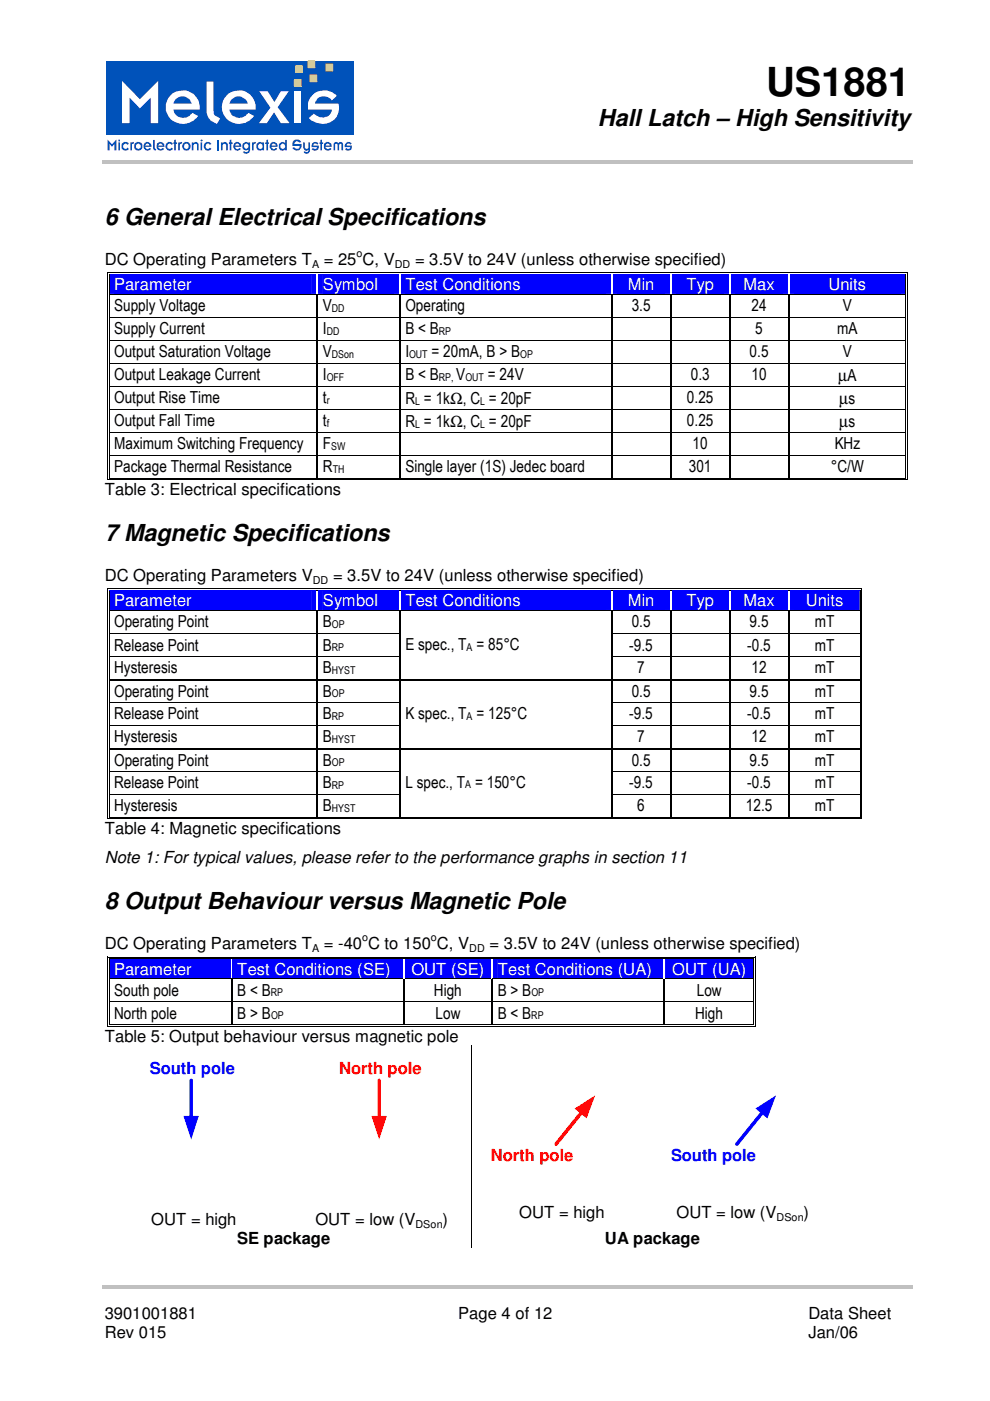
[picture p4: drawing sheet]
<svg xmlns="http://www.w3.org/2000/svg" width="210mm" height="297mm" viewBox="0 0 210 297" stroke-linecap="round" stroke-linejoin="round" font-family="sans-serif">
<g fill="#c0c0c0">
<path d="M21.7 34h171.8v.8h-171.8z"/>
<path d="M21.7 272.4h171.8v.8h-171.8z"/>
</g>
<g fill="#fff">
<path d="M26.4 17.3l3.8 3.9 3.8-3.9v8.7h-1.6v-5.2l-2.2 2.3-2.2-2.3v5.2h-1.6z" fill-rule="evenodd"/>
<path d="M36.4 20.4a3.6 3.6 0 0 1 4.1-.8 3.6 3.6 0 0 1 2 3.6h-5.5a2.17 2.17 0 0 0 1.8 1.8 2.17 2.17 0 0 0 2.2-1l1.2 .7a3.8 3.8 0 0 1-3.7 1.5 3.8 3.8 0 0 1-3-2.8 3.9 3.9 0 0 1 .9-3zM37.7 21l-.7 1.1h3.9a2.03 2.03 0 0 0-3.2-1.1z" fill-rule="evenodd"/>
<path d="M44 17.5h1.4v6.2l.3 .7 1.1 .7-.6 1.2a3 3 0 0 1-2.2-2.6z" fill-rule="evenodd"/>
<path d="M48.1 20.4a3.6 3.6 0 0 1 4.1-.8 3.6 3.6 0 0 1 2 3.6h-5.5a2.11 2.11 0 0 0 1.6 1.7 2.11 2.11 0 0 0 2.2-.7l.2-.2 1.2 .7a3.8 3.8 0 0 1-3.8 1.5 3.8 3.8 0 0 1-2.9-2.8 3.4 3.4 0 0 1 .9-3zM49.4 21l-.7 1.1h3.8a1.94 1.94 0 0 0-3.1-1.1z" fill-rule="evenodd"/>
<path d="M54.9 19.4h1.8l1.4 2.3 1.4-2.3h1.6l-2.3 3.3 2.4 3.3h-1.8l-1.4-2.2-1.5 2.2h-1.6l2.4-3.2z" fill-rule="evenodd"/>
<path d="M62.3 19.4h1.4v6.6h-1.4z" fill-rule="evenodd"/>
<path d="M65.9 20.3a3.7 3.7 0 0 1 5.2 .1l-1 1a1.99 1.99 0 0 0-3.5 .3l-.1 .4h4.9a3.3 3.3 0 0 1-1 3.4 3.3 3.3 0 0 1-3.6 .5l-1.1-.5-.5-.4 1.1-1a2.12 2.12 0 0 0 3.7-.4v-.4h-4.8a3.1 3.1 0 0 1 .7-3z" fill-rule="evenodd"/>
</g>
<path d="M22.6 12.9h52.4v15.7h-52.4z" fill-rule="evenodd" fill="#0052ba"/>
<g fill="#fff">
<path d="M25.9 17.1l3.8 3.9 3.9-3.9v9h-1.6v-5.4l-2.3 2.3-2.2-2.3v5.4h-1.6z" fill-rule="evenodd"/>
<path d="M36.6 19.8a3.7 3.7 0 0 1 4-.1 3.7 3.7 0 0 1 1.8 3.5h-5.6a2.14 2.14 0 0 0 1.7 1.8 2.14 2.14 0 0 0 2.3-1.1l1.2 .7a3.8 3.8 0 0 1-4.4 1.5 3.8 3.8 0 0 1-2.4-4 3.8 3.8 0 0 1 1.4-2.3zM37.2 21l-.4 1h3.9a2.07 2.07 0 0 0-3.5-1z" fill-rule="evenodd"/>
<path d="M43.8 17.3h1.5v6.8l.3 .4 1.1 .6-.7 1.2a3 3 0 0 1-2.2-2.6z" fill-rule="evenodd"/>
<path d="M48.6 19.8a3.6 3.6 0 0 1 3.9-.1 3.6 3.6 0 0 1 1.7 3.5h-5.6a2.2 2.2 0 0 0 1.8 1.8 2.2 2.2 0 0 0 2.3-1.1l1.2 .7a3.7 3.7 0 0 1-4.4 1.5 3.7 3.7 0 0 1-2.4-4 3.8 3.8 0 0 1 1.5-2.3zM49.1 21l-.5 1h3.9a1.99 1.99 0 0 0-3.4-1z" fill-rule="evenodd"/>
<path d="M55 19.3h1.8l1.4 2.3 1.4-2.3h1.7l-2.4 3.4 2.5 3.4h-1.8l-1.5-2.3-1.5 2.3h-1.7l2.5-3.3z" fill-rule="evenodd"/>
<path d="M62.4 19.3h1.5v6.8h-1.5z" fill-rule="evenodd"/>
<path d="M66.3 20.2a3.5 3.5 0 0 1 5.1 .2l-1 .9-.2-.2a1.91 1.91 0 0 0-1.9-.6 1.91 1.91 0 0 0-1.5 1.5h5a3.5 3.5 0 0 1-1.2 3.6 3.5 3.5 0 0 1-3.8 .3l-.8-.4-.5-.5 1.1-.9a2.36 2.36 0 0 0 3.5-.1l.3-.8h-5a2.95 2.95 0 0 1 .9-3z" fill-rule="evenodd"/>
</g>
<path d="M62.4 16.9h1.5v1.4h-1.5z" fill-rule="evenodd" fill="#fad716"/>
<path d="M62.4 16.9h1.5v1.4h-1.5z" fill="none" stroke="#fad716" stroke-width=".21"/>
<path d="M62.7 13.9h1.4v1.5h-1.4z" fill-rule="evenodd" fill="#fad716"/>
<path d="M62.7 13.9h1.4v1.5h-1.4z" fill="none" stroke="#fad716" stroke-width=".21"/>
<path d="M65.7 15.9h1.5v1.4h-1.5z" fill-rule="evenodd" fill="#fad716"/>
<path d="M65.7 15.9h1.5v1.4h-1.5z" fill="none" stroke="#fad716" stroke-width=".21"/>
<path d="M69.1 13.6h1.5v1.4h-1.5z" fill-rule="evenodd" fill="#fad716"/>
<path d="M69.1 13.6h1.5v1.4h-1.5z" fill="none" stroke="#fad716" stroke-width=".21"/>
<path d="M65.3 12.9h1.5v1.5h-1.5z" fill-rule="evenodd" fill="#fad716"/>
<path d="M65.3 12.9h1.5v1.5h-1.5z" fill="none" stroke="#fad716" stroke-width=".21"/>
<g fill="#0052ba">
<path d="M22.8 29.6l.9 1 1-1v2.3h-.4v-1.4l-.6 .6-.5-.6v1.4h-.4z" fill-rule="evenodd"/>
<path d="M25.1 30.2h.3v1.7h-.3zM25.1 29.7l.3-.1v.3l-.2 .1z" fill-rule="evenodd"/>
<path d="M26 30.4a.84 .84 0 0 1 1.3 0l-.2 .3-.3-.3-.5 .2-.2 .2 .2 .7a.42 .42 0 0 0 .7 0l.1-.2 .2 .2-.2 .3a.88 .88 0 0 1-1.3-.4v-.7z" fill-rule="evenodd"/>
<path d="M27.6 30.2h.4v.2a.24 .24 0 0 1 .1-.3 .24 .24 0 0 1 .3 .1l-.1 .3-.3 .1v1.3h-.4z" fill-rule="evenodd"/>
<path d="M28.4 31a.95 .95 0 0 1 1.9 0 .95 .95 0 0 1-1.9 0zM28.8 31.1a.56 .56 0 0 0 1.1 0 .56 .56 0 0 0-1.1 0z" fill-rule="evenodd"/>
<path d="M30.7 30.4a.87 .87 0 0 1 1-.2 .87 .87 0 0 1 .4 .9h-1.3a.52 .52 0 0 0 .4 .5 .52 .52 0 0 0 .5-.2l.3 .1a.9 .9 0 0 1-1.3 .2 .9 .9 0 0 1 0-1.3zM30.9 30.5l-.1 .4h.9a.47 .47 0 0 0-.3-.4 .47 .47 0 0 0-.5 0z" fill-rule="evenodd"/>
<path d="M32.5 29.7h.3v1.8l.3 .1-.1 .4-.5-.5z" fill-rule="evenodd"/>
<path d="M33.4 30.4a.92 .92 0 0 1 1-.2 .92 .92 0 0 1 .5 .9h-1.3a.5 .5 0 0 0 .3 .5 .5 .5 0 0 0 .6-.2l.3 .1-.2 .3a.88 .88 0 0 1-1.4-.4v-.7zM33.7 30.6l-.1 .3h.9a.5 .5 0 0 0-.8-.3z" fill-rule="evenodd"/>
<path d="M35.3 30.4l.1-.1a.88 .88 0 0 1 1.2 .1l.1 .1-.3 .2a.53 .53 0 0 0-.8-.1 .53 .53 0 0 0 0 .8 .53 .53 0 0 0 .8 0l.3 .1a.9 .9 0 0 1-1.3 .2 .9 .9 0 0 1-.1-1.3z" fill-rule="evenodd"/>
<path d="M37 29.7l.3-.1v.6h.2v.3h-.2v1.4h-.3v-1.4h-.2z" fill-rule="evenodd"/>
<path d="M37.8 30.2h.3v.2l.2-.3 .4 .1-.2 .3-.4 .1v1.3h-.3z" fill-rule="evenodd"/>
<path d="M38.6 31a.9 .9 0 0 1 1.8 0 .9 .9 0 0 1-1.8 0zM39.2 30.6a.54 .54 0 0 0-.1 .8 .54 .54 0 0 0 .8 0l.1-.6a.54 .54 0 0 0-.8-.2z" fill-rule="evenodd"/>
<path d="M40.7 30.2h.3v.2l.2-.2a.7 .7 0 0 1 .9 .3v1.4h-.3v-1.3a.43 .43 0 0 0-.5-.2 .43 .43 0 0 0-.3 .4v1.1h-.3z" fill-rule="evenodd"/>
<path d="M42.5 30.2h.4v1.7h-.4zM42.6 29.8a.21 .21 0 0 1 .4 0 .21 .21 0 0 1-.4 0z" fill-rule="evenodd"/>
<path d="M43.5 30.4l.1-.1a.88 .88 0 0 1 1.1 .1l.1 .1-.3 .2a.48 .48 0 0 0-.6-.2 .48 .48 0 0 0-.3 .6 .44 .44 0 0 0 .4 .4 .44 .44 0 0 0 .5-.2l.3 .2a.9 .9 0 0 1-1.3 .2 .9 .9 0 0 1 0-1.3z" fill-rule="evenodd"/>
</g>
<path d="M46.2 29.7v2.2" fill="none" stroke="#0052ba" stroke-width=".42"/>
<g fill="#0052ba">
<path d="M46.9 30.2h.3l.1 .2a.56 .56 0 0 1 .5-.3 .56 .56 0 0 1 .5 .4v1.4h-.3v-1.2a.4 .4 0 0 0-.5-.3 .4 .4 0 0 0-.3 .4v1.1h-.3z" fill-rule="evenodd"/>
<path d="M48.7 29.7l.4-.1v.6h.2v.3h-.2v1.4h-.4v-1.4h-.1z" fill-rule="evenodd"/>
<path d="M49.7 30.4a.86 .86 0 0 1 1-.2 .86 .86 0 0 1 .5 .9h-1.3a.49 .49 0 0 0 .4 .5 .49 .49 0 0 0 .5-.2l.3 .1a.9 .9 0 0 1-1.3 .2 .9 .9 0 0 1-.1-1.3zM50 30.6l-.1 .3h.9l-.3-.5h-.3z" fill-rule="evenodd"/>
<path d="M51.5 30.4a.73 .73 0 0 1 1.2 0v-.2h.3v1.5a.84 .84 0 0 1-.5 .8 .84 .84 0 0 1-1-.3l.3-.2 .1 .2h.6l.2-.2v-.4a.74 .74 0 0 1-1.3-.2zM51.9 30.6v.7a.45 .45 0 0 0 .4 .2 .45 .45 0 0 0 .4-.3v-.4a.54 .54 0 0 0-.8-.2z" fill-rule="evenodd"/>
<path d="M53.5 30.2h.3v.2a.28 .28 0 0 1 .2-.3 .28 .28 0 0 1 .3 .1l-.2 .3-.3 .1v1.3h-.3z" fill-rule="evenodd"/>
<path d="M54.5 30.5a.67 .67 0 0 1 .5-.4 .67 .67 0 0 1 .7 .3v-.2h.3v1.7l-.4-.1a.73 .73 0 0 1-1.2-.4zM54.9 30.5l-.2 .7a.48 .48 0 0 0 .6 .3 .48 .48 0 0 0 .4-.6 .51 .51 0 0 0-.8-.4z" fill-rule="evenodd"/>
<path d="M56.5 29.7l.4-.1v.6h.1v.3h-.1v1.4h-.4v-1.4h-.2v-.3h.2z" fill-rule="evenodd"/>
<path d="M57.4 30.4a.86 .86 0 0 1 1-.2 .86 .86 0 0 1 .5 .9h-1.3a.49 .49 0 0 0 .4 .5 .49 .49 0 0 0 .5-.2l.3 .1a.9 .9 0 0 1-1.3 .2 .9 .9 0 0 1-.1-1.3zM57.7 30.6l-.1 .3h.9l-.3-.5h-.3z" fill-rule="evenodd"/>
<path d="M59.5 30.3l.7-.2 .3 .3v-.7h.3v2.2h-.3l-.1-.2a.73 .73 0 0 1-.7 .2 .73 .73 0 0 1-.6-.5v-.7zM59.7 30.5l-.2 .3v.4a.55 .55 0 0 0 .7 .3 .55 .55 0 0 0 .3-.7 .55 .55 0 0 0-.8-.3z" fill-rule="evenodd"/>
<path d="M62.3 29.8l.5-.2h.5l.6 .5-.4 .2a.58 .58 0 0 0-.6-.4 .58 .58 0 0 0-.5 .6h1.6a1.22 1.22 0 0 1-1.1 1.5l-.3-.1-.6-.5 .4-.2 .4 .3h.5l.3-.6h-1.6v-.5z" fill-rule="evenodd"/>
<path d="M64.3 30.2h.3v1.1a.45 .45 0 0 0 .8 .1v-1.2h.3v1.8a.71 .71 0 0 1-.6 .6 .71 .71 0 0 1-.7-.4l.2-.2a.48 .48 0 0 0 .8 0v-.3l-.1 .2a.74 .74 0 0 1-1-.5z" fill-rule="evenodd"/>
<path d="M66.3 30.4l.4-.3h.4l.4 .3-.2 .3-.2-.3h-.4l-.3 .5h1.2a.89 .89 0 0 1-.9 1.1l-.6-.4 .3-.1a.54 .54 0 0 0 .9-.3h-1.2z" fill-rule="evenodd"/>
<path d="M67.9 29.7l.4-.1v.6h.2v.3h-.2v1.4h-.4v-1.4h-.1z" fill-rule="evenodd"/>
<path d="M68.9 30.4a.92 .92 0 0 1 1-.2 .92 .92 0 0 1 .5 .9h-1.4a.52 .52 0 0 0 .4 .5 .52 .52 0 0 0 .6-.2l.3 .1-.2 .3a.88 .88 0 0 1-1.4-.4v-.7zM69.2 30.5l-.2 .4h1a.52 .52 0 0 0-.8-.4z" fill-rule="evenodd"/>
<path d="M70.8 30.4a.5 .5 0 0 1 .5-.3 .5 .5 0 0 1 .5 .3 .52 .52 0 0 1 .5-.3 .52 .52 0 0 1 .5 .4v1.4h-.4v-1.4l-.2-.1-.3 .3v1.2h-.3v-1.3l-.3-.2-.2 .2v1.3h-.4z" fill-rule="evenodd"/>
<path d="M73.4 30.4a.8 .8 0 0 1 1.1 0l-.2 .2a.46 .46 0 0 0-.5-.2 .46 .46 0 0 0-.4 .5h1.2v.5a.81 .81 0 0 1-.6 .5 .81 .81 0 0 1-.8-.3l.2-.2 .1 .1a.42 .42 0 0 0 .5 .1 .42 .42 0 0 0 .3-.4h-1.2v-.4z" fill-rule="evenodd"/>
</g>
<g fill="#00f">
<path d="M23.2 58.3h43.9v4h-43.9z"/>
<path d="M24.2 58.3h41.8v4h-41.8z"/>
<path d="M67.4 58.3h17.2v4h-17.2z"/>
<path d="M68.5 58.3h15v4h-15z"/>
<path d="M84.9 58.3h44.7v4h-44.7z"/>
<path d="M86 58.3h42.5v4h-42.5z"/>
<path d="M129.9 58.3h12.2v4h-12.2z"/>
<path d="M131 58.3h10v4h-10z"/>
<path d="M142.4 58.3h12.2v4h-12.2z"/>
<path d="M143.5 58.3h10v4h-10z"/>
<path d="M154.9 58.3h12.2v4h-12.2z"/>
<path d="M156 58.3h10v4h-10z"/>
<path d="M167.4 58.3h24.6v4h-24.6z"/>
<path d="M168.5 58.3h22.5v4h-22.5z"/>
</g>
<path d="M22.7 57.7h.2v.6h-.2zM22.7 57.7h.5v.2h-.5zM23.1 58h.1v.3h-.1zM23.1 58h.1v.2h-.1z" fill="#000"/>
<path d="M23.2 57.8h43.9M23.2 58.1h43.9" fill="none" stroke="#000" stroke-width=".21"/>
<path d="M23.2 58.2h43.9" fill="none" stroke="#00f" stroke-width=".21"/>
<path d="M67.4 58.2l.2 .1z" fill="#00f"/>
<path d="M67.1 58.2l.3 .1z" fill="#fff"/>
<path d="M67.1 57.7h.5v.2h-.5zM67.1 58h.5v.2h-.5z" fill="#000"/>
<path d="M67.6 57.8h17M67.6 58.1h17" fill="none" stroke="#000" stroke-width=".21"/>
<path d="M67.6 58.2h17" fill="none" stroke="#00f" stroke-width=".21"/>
<path d="M84.9 58.2l.2 .1z" fill="#00f"/>
<path d="M84.6 58.2l.3 .1z" fill="#fff"/>
<path d="M84.6 57.7h.5v.2h-.5zM84.6 58h.5v.2h-.5z" fill="#000"/>
<path d="M85.1 57.8h44.5M85.1 58.1h44.5" fill="none" stroke="#000" stroke-width=".21"/>
<path d="M85.1 58.2h44.5" fill="none" stroke="#00f" stroke-width=".21"/>
<path d="M129.9 58.2l.2 .1z" fill="#00f"/>
<path d="M129.6 58.2l.3 .1z" fill="#fff"/>
<path d="M129.6 57.7h.5v.2h-.5zM129.6 58h.5v.2h-.5z" fill="#000"/>
<path d="M130.1 57.8h12M130.1 58.1h12" fill="none" stroke="#000" stroke-width=".21"/>
<path d="M130.1 58.2h12" fill="none" stroke="#00f" stroke-width=".21"/>
<path d="M142.4 58.2l.2 .1z" fill="#00f"/>
<path d="M142.1 58.2l.3 .1z" fill="#fff"/>
<path d="M142.1 57.7h.5v.2h-.5zM142.1 58h.5v.2h-.5z" fill="#000"/>
<path d="M142.6 57.8h12M142.6 58.1h12" fill="none" stroke="#000" stroke-width=".21"/>
<path d="M142.6 58.2h12" fill="none" stroke="#00f" stroke-width=".21"/>
<path d="M154.9 58.2l.3 .1z" fill="#00f"/>
<path d="M154.6 58.2l.3 .1z" fill="#fff"/>
<path d="M154.6 57.7h.6v.2h-.6zM154.6 58h.6v.2h-.6z" fill="#000"/>
<path d="M155.2 57.8h11.9M155.2 58.1h11.9" fill="none" stroke="#000" stroke-width=".21"/>
<path d="M155.2 58.2h11.9" fill="none" stroke="#00f" stroke-width=".21"/>
<path d="M167.4 58.2l.2 .1z" fill="#00f"/>
<path d="M167.1 58.2l.3 .1z" fill="#fff"/>
<path d="M167.1 57.7h.5v.2h-.5zM167.1 58h.5v.2h-.5zM192 57.7h.5v.2h-.5zM192 58h.2v.3h-.2zM192 58h.2v.2h-.2zM192.4 57.7h.1v.6h-.1z" fill="#000"/>
<path d="M22.8 58.3v4M23.2 58.3v4M167.6 57.8h24.4M167.6 58.1h24.4" fill="none" stroke="#000" stroke-width=".21"/>
<path d="M167.6 58.2h24.4" fill="none" stroke="#00f" stroke-width=".21"/>
<g fill="#fff">
<path d="M67.1 58.3h.3v4h-.3z"/>
<path d="M84.6 58.3h.3v4h-.3z"/>
<path d="M129.6 58.3h.3v4h-.3z"/>
<path d="M142.1 58.3h.3v4h-.3z"/>
<path d="M154.6 58.3h.3v4h-.3z"/>
<path d="M167.1 58.3h.3v4h-.3z"/>
</g>
<path d="M192.1 58.3v4M192.4 58.3v4M23.2 62.4h43.9" fill="none" stroke="#000" stroke-width=".21"/>
<path d="M22.7 62.3h.2v.2h-.2zM23.1 62.3h.1v.2h-.1z" fill="#000"/>
<path d="M67.1 62.3h.3v.2h-.3z" fill="#fff"/>
<path d="M67.4 62.4h17.2" fill="none" stroke="#000" stroke-width=".21"/>
<path d="M84.6 62.3h.3v.2h-.3z" fill="#fff"/>
<path d="M84.9 62.4h44.7" fill="none" stroke="#000" stroke-width=".21"/>
<path d="M129.6 62.3h.3v.2h-.3z" fill="#fff"/>
<path d="M129.9 62.4h12.2" fill="none" stroke="#000" stroke-width=".21"/>
<path d="M142.1 62.3h.3v.2h-.3z" fill="#fff"/>
<path d="M142.4 62.4h12.2" fill="none" stroke="#000" stroke-width=".21"/>
<path d="M154.6 62.3h.3v.2h-.3z" fill="#fff"/>
<path d="M154.9 62.4h12.2" fill="none" stroke="#000" stroke-width=".21"/>
<path d="M167.1 62.3h.3v.2h-.3z" fill="#fff"/>
<g fill="none" stroke="#000" stroke-width=".21">
<path d="M22.8 62.5v4.7M22.8 67.4v4.7M22.8 72.2v4.7M22.8 77.1v4.7M23.2 62.5v4.7M23.2 67.4v4.7M23.2 72.2v4.7M23.2 77.1v4.7M23.2 67.3h43.9M23.2 72.1h43.9M23.2 77h43.9M67.4 67.3h17.2"/>
<path d="M67.4 72.1h17.2M67.4 77h17.2M84.9 67.3h44.7M84.9 72.1h44.7M84.9 77h44.7M129.9 67.3h12.2M129.9 72.1h12.2M129.9 77h12.2M142.4 67.3h12.2M142.4 72.1h12.2M142.4 77h12.2M154.9 67.3h12.2"/>
<path d="M154.9 72.1h12.2M154.9 77h12.2M167.4 62.4h24.6M167.4 67.3h24.6M167.4 72.1h24.6M167.4 77h24.6M192.1 62.5v4.7M192.1 67.4v4.7M192.1 72.2v4.7M192.1 77.1v4.7M192.4 62.5v4.7M192.4 67.4v4.7"/>
<path d="M192.4 72.2v4.7M192.4 77.1v4.7M22.8 82v4.7M22.8 86.8v4.7M22.8 91.7v4.7M22.8 96.6v4.7M23.2 82v4.7M23.2 86.8v4.7M23.2 91.7v4.7M23.2 96.6v4.7M23.2 81.9h43.9M23.2 86.7h43.9"/>
<path d="M23.2 91.6h43.9M23.2 96.5h43.9M67.4 81.9h17.2M67.4 86.7h17.2M67.4 91.6h17.2M67.4 96.5h17.2M84.9 81.9h44.7M84.9 86.7h44.7M84.9 91.6h44.7M84.9 96.5h44.7M129.9 81.9h12.2M129.9 86.7h12.2"/>
<path d="M129.9 91.6h12.2M129.9 96.5h12.2M142.4 81.9h12.2M142.4 86.7h12.2M142.4 91.6h12.2M142.4 96.5h12.2M154.9 81.9h12.2M154.9 86.7h12.2M154.9 91.6h12.2M154.9 96.5h12.2M167.4 81.9h24.6M167.4 86.7h24.6"/>
<path d="M167.4 91.6h24.6M167.4 96.5h24.6M192.1 82v4.7M192.1 86.8v4.7M192.1 91.7v4.7M192.1 96.6v4.7M192.4 82v4.7M192.4 86.8v4.7M192.4 91.7v4.7M192.4 96.6v4.7M23.2 101.7h43.9M23.2 101.3h43.9"/>
<path d="M67.6 101.7h17M67.6 101.3h17M85.1 101.7h44.5M85.1 101.3h44.5M130.1 101.7h12M130.1 101.3h12M142.6 101.7h12M142.6 101.3h12M155.2 101.7h11.9M155.2 101.3h11.9M167.6 101.7h24.4M167.6 101.3h24.4"/>
</g>
<g fill="#000">
<path d="M22.7 67.2h.2v.2h-.2zM22.7 72.1h.2v.1h-.2zM22.7 76.9h.2v.2h-.2zM23.1 67.2h.1v.2h-.1zM23.1 72.1h.1v.1h-.1zM23.1 76.9h.1v.2h-.1zM67.1 67.2h.3v.2h-.3zM67.1 72.1h.3v.1h-.3zM67.1 76.9h.3v.2h-.3zM84.6 67.2h.3v.2h-.3zM84.6 72.1h.3v.1h-.3zM84.6 76.9h.3v.2h-.3z"/>
<path d="M129.6 67.2h.3v.2h-.3zM129.6 72.1h.3v.1h-.3zM129.6 76.9h.3v.2h-.3zM142.1 67.2h.3v.2h-.3zM142.1 72.1h.3v.1h-.3zM142.1 76.9h.3v.2h-.3zM154.6 67.2h.3v.2h-.3zM154.6 72.1h.3v.1h-.3zM154.6 76.9h.3v.2h-.3zM167.1 67.2h.3v.2h-.3zM167.1 72.1h.3v.1h-.3zM167.1 76.9h.3v.2h-.3z"/>
<path d="M192 62.3h.2v.2h-.2zM192 67.2h.2v.2h-.2zM192 72.1h.2v.1h-.2zM192 76.9h.2v.2h-.2zM192.4 62.3h.1v.2h-.1zM192.4 67.2h.1v.2h-.1zM192.4 72.1h.1v.1h-.1zM192.4 76.9h.1v.2h-.1zM22.7 81.8h.2v.2h-.2zM22.7 86.7h.2v.1h-.2zM22.7 91.5h.2v.2h-.2zM22.7 96.4h.2v.2h-.2z"/>
<path d="M23.1 81.8h.1v.2h-.1zM23.1 86.7h.1v.1h-.1zM23.1 91.5h.1v.2h-.1zM23.1 96.4h.1v.2h-.1zM67.1 81.8h.3v.2h-.3zM67.1 86.7h.3v.1h-.3zM67.1 91.5h.3v.2h-.3zM67.1 96.4h.3v.2h-.3zM84.6 81.8h.3v.2h-.3zM84.6 86.7h.3v.1h-.3zM84.6 91.5h.3v.2h-.3zM84.6 96.4h.3v.2h-.3z"/>
<path d="M129.6 81.8h.3v.2h-.3zM129.6 86.7h.3v.1h-.3zM129.6 91.5h.3v.2h-.3zM129.6 96.4h.3v.2h-.3zM142.1 81.8h.3v.2h-.3zM142.1 86.7h.3v.1h-.3zM142.1 91.5h.3v.2h-.3zM142.1 96.4h.3v.2h-.3zM154.6 81.8h.3v.2h-.3zM154.6 86.7h.3v.1h-.3zM154.6 91.5h.3v.2h-.3zM154.6 96.4h.3v.2h-.3z"/>
<path d="M167.1 81.8h.3v.2h-.3zM167.1 86.7h.3v.1h-.3zM167.1 91.5h.3v.2h-.3zM167.1 96.4h.3v.2h-.3zM192 81.8h.2v.2h-.2zM192 86.7h.2v.1h-.2zM192 91.5h.2v.2h-.2zM192 96.4h.2v.2h-.2zM192.4 81.8h.1v.2h-.1zM192.4 86.7h.1v.1h-.1zM192.4 91.5h.1v.2h-.1zM192.4 96.4h.1v.2h-.1z"/>
<path d="M22.7 101.3h.2v.5h-.2zM22.7 101.6h.5v.2h-.5zM23.1 101.3h.1v.1h-.1zM67.1 101.3h.5v.1h-.5zM67.1 101.6h.5v.2h-.5zM84.6 101.3h.5v.1h-.5zM84.6 101.6h.5v.2h-.5zM129.6 101.3h.5v.1h-.5zM129.6 101.6h.5v.2h-.5zM142.1 101.3h.5v.1h-.5zM142.1 101.6h.5v.2h-.5zM154.6 101.3h.6v.1h-.6z"/>
<path d="M154.6 101.6h.6v.2h-.6zM167.1 101.3h.5v.1h-.5zM167.1 101.6h.5v.2h-.5zM192 101.6h.5v.2h-.5zM192 101.3h.2v.1h-.2zM192.4 101.3h.1v.5h-.1z"/>
</g>
<g fill="none" stroke="#000" stroke-width=".25">
<path d="M67.2 62.5v4.7M67.2 67.4v4.7M67.2 72.2v4.7M67.2 77.1v4.7M84.8 62.5v4.7M84.8 67.4v4.7M84.8 72.2v4.7M84.8 77.1v4.7M129.8 62.5v4.7M129.8 67.4v4.7M129.8 72.2v4.7M129.8 77.1v4.7"/>
<path d="M142.2 62.5v4.7M142.2 67.4v4.7M142.2 72.2v4.7M142.2 77.1v4.7M154.8 62.5v4.7M154.8 67.4v4.7M154.8 72.2v4.7M154.8 77.1v4.7M167.3 62.5v4.7M167.3 67.4v4.7M167.3 72.2v4.7M167.3 77.1v4.7"/>
<path d="M67.2 82v4.7M67.2 86.8v4.7M67.2 91.7v4.7M67.2 96.6v4.7M84.8 82v4.7M84.8 86.8v4.7M84.8 91.7v4.7M84.8 96.6v4.7M129.8 82v4.7M129.8 86.8v4.7M129.8 91.7v4.7M129.8 96.6v4.7"/>
<path d="M142.2 82v4.7M142.2 86.8v4.7M142.2 91.7v4.7M142.2 96.6v4.7M154.8 82v4.7M154.8 86.8v4.7M154.8 91.7v4.7M154.8 96.6v4.7M167.3 82v4.7M167.3 86.8v4.7M167.3 91.7v4.7M167.3 96.6v4.7"/>
</g>
<g fill="#00f">
<path d="M23.2 125.3h43.9v4h-43.9z"/>
<path d="M24.2 125.3h41.8v4h-41.8z"/>
<path d="M67.4 125.3h17.2v4h-17.2z"/>
<path d="M68.5 125.3h15v4h-15z"/>
<path d="M84.9 125.3h44.7v4h-44.7z"/>
<path d="M86 125.3h42.5v4h-42.5z"/>
<path d="M129.9 125.3h12.2v4h-12.2z"/>
<path d="M131 125.3h10v4h-10z"/>
<path d="M142.4 125.3h12.2v4h-12.2z"/>
<path d="M143.5 125.3h10v4h-10z"/>
<path d="M154.9 125.3h12.2v4h-12.2z"/>
<path d="M156 125.3h10v4h-10z"/>
<path d="M167.4 125.3h14.9v4h-14.9z"/>
<path d="M168.5 125.3h12.8v4h-12.8z"/>
</g>
<path d="M22.7 124.8h.2v.5h-.2zM22.7 124.8h.5v.1h-.5zM23.1 125.1h.1v.2h-.1z" fill="#000"/>
<path d="M23.2 124.8h43.9M23.2 125.2h43.9" fill="none" stroke="#000" stroke-width=".21"/>
<path d="M23.2 125.3h43.9" fill="none" stroke="#00f" stroke-width=".21"/>
<path d="M67.4 125.3h.2z" fill="#00f"/>
<path d="M67.1 125.3h.3z" fill="#fff"/>
<path d="M67.1 124.8h.5v.1h-.5zM67.1 125.1h.5v.2h-.5z" fill="#000"/>
<path d="M67.6 124.8h17M67.6 125.2h17" fill="none" stroke="#000" stroke-width=".21"/>
<path d="M67.6 125.3h17" fill="none" stroke="#00f" stroke-width=".21"/>
<path d="M84.9 125.3h.2z" fill="#00f"/>
<path d="M84.6 125.3h.3z" fill="#fff"/>
<path d="M84.6 124.8h.5v.1h-.5zM84.6 125.1h.5v.2h-.5z" fill="#000"/>
<path d="M85.1 124.8h44.5M85.1 125.2h44.5" fill="none" stroke="#000" stroke-width=".21"/>
<path d="M85.1 125.3h44.5" fill="none" stroke="#00f" stroke-width=".21"/>
<path d="M129.9 125.3h.2z" fill="#00f"/>
<path d="M129.6 125.3h.3z" fill="#fff"/>
<path d="M129.6 124.8h.5v.1h-.5zM129.6 125.1h.5v.2h-.5z" fill="#000"/>
<path d="M130.1 124.8h12M130.1 125.2h12" fill="none" stroke="#000" stroke-width=".21"/>
<path d="M130.1 125.3h12" fill="none" stroke="#00f" stroke-width=".21"/>
<path d="M142.4 125.3h.2z" fill="#00f"/>
<path d="M142.1 125.3h.3z" fill="#fff"/>
<path d="M142.1 124.8h.5v.1h-.5zM142.1 125.1h.5v.2h-.5z" fill="#000"/>
<path d="M142.6 124.8h12M142.6 125.2h12" fill="none" stroke="#000" stroke-width=".21"/>
<path d="M142.6 125.3h12" fill="none" stroke="#00f" stroke-width=".21"/>
<path d="M154.9 125.3h.3z" fill="#00f"/>
<path d="M154.6 125.3h.3z" fill="#fff"/>
<path d="M154.6 124.8h.6v.1h-.6zM154.6 125.1h.6v.2h-.6z" fill="#000"/>
<path d="M155.2 124.8h11.9M155.2 125.2h11.9" fill="none" stroke="#000" stroke-width=".21"/>
<path d="M155.2 125.3h11.9" fill="none" stroke="#00f" stroke-width=".21"/>
<path d="M167.4 125.3h.2z" fill="#00f"/>
<path d="M167.1 125.3h.3z" fill="#fff"/>
<path d="M167.1 124.8h.5v.1h-.5zM167.1 125.1h.5v.2h-.5zM182.3 124.8h.5v.1h-.5zM182.3 125.1h.2v.2h-.2zM182.7 124.8h.1v.5h-.1z" fill="#000"/>
<path d="M22.8 125.3v4M23.2 125.3v4M167.6 124.8h14.7M167.6 125.2h14.7" fill="none" stroke="#000" stroke-width=".21"/>
<path d="M167.6 125.3h14.7" fill="none" stroke="#00f" stroke-width=".21"/>
<g fill="#fff">
<path d="M67.1 125.3h.3v4h-.3z"/>
<path d="M84.6 125.3h.3v4h-.3z"/>
<path d="M129.6 125.3h.3v4h-.3z"/>
<path d="M142.1 125.3h.3v4h-.3z"/>
<path d="M154.6 125.3h.3v4h-.3z"/>
<path d="M167.1 125.3h.3v4h-.3z"/>
</g>
<path d="M23.2 129.4h43.9M182.4 125.3v4M182.8 125.3v4" fill="none" stroke="#000" stroke-width=".21"/>
<path d="M22.7 129.3h.2v.2h-.2zM23.1 129.3h.1v.2h-.1z" fill="#000"/>
<path d="M67.1 129.3h.3v.2h-.3z" fill="#fff"/>
<path d="M67.4 129.4h17.2" fill="none" stroke="#000" stroke-width=".21"/>
<path d="M84.6 129.3h.3v.2h-.3z" fill="#fff"/>
<path d="M84.9 129.4h44.7" fill="none" stroke="#000" stroke-width=".21"/>
<path d="M129.6 129.3h.3v.2h-.3z" fill="#fff"/>
<path d="M129.9 129.4h12.2" fill="none" stroke="#000" stroke-width=".21"/>
<path d="M142.1 129.3h.3v.2h-.3z" fill="#fff"/>
<path d="M142.4 129.4h12.2" fill="none" stroke="#000" stroke-width=".21"/>
<path d="M154.6 129.3h.3v.2h-.3z" fill="#fff"/>
<path d="M154.9 129.4h12.2" fill="none" stroke="#000" stroke-width=".21"/>
<path d="M167.1 129.3h.3v.2h-.3z" fill="#fff"/>
<g fill="none" stroke="#000" stroke-width=".21">
<path d="M22.8 129.5v4.7M22.8 134.5v4.6M22.8 139.3v4.6M23.2 129.5v4.7M23.2 134.5v4.6M23.2 139.3v4.6M23.2 134.3h43.9M23.2 139.1h43.9M67.4 134.3h17.2M67.4 139.1h17.2M129.9 134.3h12.2M129.9 139.1h12.2"/>
<path d="M142.4 134.3h12.2M142.4 139.1h12.2M154.9 134.3h12.2M154.9 139.1h12.2M167.4 129.4h14.9M167.4 134.3h14.9M167.4 139.1h14.9M182.4 129.5v4.7M182.4 134.5v4.6M182.4 139.3v4.6M182.8 129.5v4.7M182.8 134.5v4.6"/>
<path d="M182.8 139.3v4.6M22.8 144.3v4.5M22.8 149.1v4.6M22.8 153.9v4.6M22.8 158.9v4.5M23.2 144.3v4.5M23.2 149.1v4.6M23.2 153.9v4.6M23.2 158.9v4.5M23.2 148.9h43.9M23.2 153.8h43.9M67.4 148.9h17.2"/>
<path d="M67.4 153.8h17.2M129.9 148.9h12.2M129.9 153.8h12.2M142.4 148.9h12.2M142.4 153.8h12.2M154.9 148.9h12.2M154.9 153.8h12.2M167.4 148.9h14.9M167.4 153.8h14.9M182.4 144.3v4.5M182.4 149.1v4.6M182.4 153.9v4.6"/>
<path d="M182.4 158.9v4.5M182.8 144.3v4.5M182.8 149.1v4.6M182.8 153.9v4.6M182.8 158.9v4.5M22.8 163.7v4.6M22.8 168.5v4.6M23.2 163.7v4.6M23.2 168.5v4.6M23.2 163.5h43.9M23.2 168.4h43.9M23.2 173.6h43.9"/>
<path d="M23.2 173.2h43.9M67.4 163.5h17.2M67.4 168.4h17.2M67.6 173.6h17M67.6 173.2h17M85.1 173.6h44.5M85.1 173.2h44.5M129.9 163.5h12.2M129.9 168.4h12.2M130.1 173.6h12M130.1 173.2h12M142.4 163.5h12.2"/>
<path d="M142.4 168.4h12.2M142.6 173.6h12M142.6 173.2h12M154.9 163.5h12.2M154.9 168.4h12.2M155.2 173.6h11.9M155.2 173.2h11.9M167.4 163.5h14.9M167.4 168.4h14.9M167.6 173.6h14.7M167.6 173.2h14.7M182.4 163.7v4.6"/>
<path d="M182.4 168.5v4.6M182.8 163.7v4.6M182.8 168.5v4.6"/>
</g>
<g fill="#000">
<path d="M22.7 134.2h.2v.3h-.2zM22.7 139.1h.2v.2h-.2zM23.1 134.2h.1v.3h-.1zM23.1 139.1h.1v.2h-.1zM67.1 134.2h.3v.3h-.3zM67.1 139.1h.3v.2h-.3zM84.6 134.2h.3v.3h-.3zM84.6 139.1h.3v.2h-.3zM129.6 134.2h.3v.3h-.3zM129.6 139.1h.3v.2h-.3zM142.1 134.2h.3v.3h-.3zM142.1 139.1h.3v.2h-.3z"/>
<path d="M154.6 134.2h.3v.3h-.3zM154.6 139.1h.3v.2h-.3zM167.1 134.2h.3v.3h-.3zM167.1 139.1h.3v.2h-.3zM182.3 129.3h.2v.2h-.2zM182.3 134.2h.2v.3h-.2zM182.3 139.1h.2v.2h-.2zM182.7 129.3h.1v.2h-.1zM182.7 134.2h.1v.3h-.1zM182.7 139.1h.1v.2h-.1zM22.7 143.9h.2v.4h-.2zM22.7 148.8h.2v.3h-.2z"/>
<path d="M22.7 153.7h.2v.2h-.2zM22.7 158.5h.2v.4h-.2zM23.1 143.9h.1v.4h-.1zM23.1 148.8h.1v.3h-.1zM23.1 153.7h.1v.2h-.1zM23.1 158.5h.1v.4h-.1zM67.1 143.9h.3v.4h-.3zM67.1 148.8h.3v.3h-.3zM67.1 153.7h.3v.2h-.3zM67.1 158.5h.3v.4h-.3zM84.6 143.9h.4v.4h-.4zM84.6 148.8h.3v.3h-.3z"/>
<path d="M84.6 153.7h.3v.2h-.3zM84.6 158.5h.4v.4h-.4zM129.6 143.9h.4v.4h-.4zM129.6 148.8h.3v.3h-.3zM129.6 153.7h.3v.2h-.3zM129.6 158.5h.4v.4h-.4zM142.1 143.9h.4v.4h-.4zM142.1 148.8h.3v.3h-.3zM142.1 153.7h.3v.2h-.3zM142.1 158.5h.4v.4h-.4zM154.6 143.9h.4v.4h-.4zM154.6 148.8h.3v.3h-.3z"/>
<path d="M154.6 153.7h.3v.2h-.3zM154.6 158.5h.4v.4h-.4zM167.1 143.9h.4v.4h-.4zM167.1 148.8h.3v.3h-.3zM167.1 153.7h.3v.2h-.3zM167.1 158.5h.4v.4h-.4zM182.3 143.9h.2v.4h-.2zM182.3 148.8h.2v.3h-.2zM182.3 153.7h.2v.2h-.2zM182.3 158.5h.2v.4h-.2zM182.7 143.9h.1v.4h-.1zM182.7 148.8h.1v.3h-.1z"/>
<path d="M182.7 153.7h.1v.2h-.1zM182.7 158.5h.1v.4h-.1zM22.7 163.4h.2v.3h-.2zM22.7 168.3h.2v.2h-.2zM22.7 173.1h.2v.6h-.2zM22.7 173.5h.5v.2h-.5zM23.1 163.4h.1v.3h-.1zM23.1 168.3h.1v.2h-.1zM23.1 173.1h.1v.2h-.1zM67.1 163.4h.3v.3h-.3zM67.1 168.3h.3v.2h-.3zM67.1 173.1h.5v.2h-.5z"/>
<path d="M67.1 173.5h.5v.2h-.5zM84.6 163.4h.3v.3h-.3zM84.6 168.3h.3v.2h-.3zM84.6 173.1h.5v.2h-.5zM84.6 173.5h.5v.2h-.5zM129.6 163.4h.3v.3h-.3zM129.6 168.3h.3v.2h-.3zM129.6 173.1h.5v.2h-.5zM129.6 173.5h.5v.2h-.5zM142.1 163.4h.3v.3h-.3zM142.1 168.3h.3v.2h-.3zM142.1 173.1h.5v.2h-.5z"/>
<path d="M142.1 173.5h.5v.2h-.5zM154.6 163.4h.3v.3h-.3zM154.6 168.3h.3v.2h-.3zM154.6 173.1h.6v.2h-.6zM154.6 173.5h.6v.2h-.6zM167.1 163.4h.3v.3h-.3zM167.1 168.3h.3v.2h-.3zM167.1 173.1h.5v.2h-.5zM167.1 173.5h.5v.2h-.5zM182.3 163.4h.2v.3h-.2zM182.3 168.3h.2v.2h-.2zM182.3 173.5h.5v.2h-.5z"/>
<path d="M182.3 173.1h.2v.2h-.2zM182.7 163.4h.1v.3h-.1zM182.7 168.3h.1v.2h-.1zM182.7 173.1h.1v.6h-.1z"/>
</g>
<g fill="none" stroke="#000" stroke-width=".25">
<path d="M67.2 129.5v4.7M67.2 134.5v4.6M67.2 139.3v4.6M84.8 129.5v4.7M84.8 134.5v4.6M84.8 139.3v4.6M129.8 129.5v4.7M129.8 134.5v4.6M129.8 139.3v4.6M142.2 129.5v4.7M142.2 134.5v4.6M142.2 139.3v4.6"/>
<path d="M154.8 129.5v4.7M154.8 134.5v4.6M154.8 139.3v4.6M167.3 129.5v4.7M167.3 134.5v4.6M167.3 139.3v4.6M67.2 144.3v4.5M67.2 149.1v4.6M67.2 153.9v4.6M67.2 158.9v4.5M84.8 144.3v4.5M84.8 149.1v4.6"/>
<path d="M84.8 153.9v4.6M84.8 158.9v4.5M129.8 144.3v4.5M129.8 149.1v4.6M129.8 153.9v4.6M129.8 158.9v4.5M142.2 144.3v4.5M142.2 149.1v4.6M142.2 153.9v4.6M142.2 158.9v4.5M154.8 144.3v4.5M154.8 149.1v4.6"/>
<path d="M154.8 153.9v4.6M154.8 158.9v4.5M167.3 144.3v4.5M167.3 149.1v4.6M167.3 153.9v4.6M167.3 158.9v4.5M67.2 163.7v4.6M67.2 168.5v4.6M84.8 163.7v4.6M84.8 168.5v4.6M129.8 163.7v4.6M129.8 168.5v4.6"/>
<path d="M142.2 163.7v4.6M142.2 168.5v4.6M154.8 163.7v4.6M154.8 168.5v4.6M167.3 163.7v4.6M167.3 168.5v4.6"/>
</g>
<g fill="none" stroke="#000" stroke-width=".34">
<path d="M23.2 144.1h43.9M23.2 158.7h43.9M67.4 144.1h17.2M67.4 158.7h17.2M85 144.1h44.6M85 158.7h44.6M130 144.1h12.1M130 158.7h12.1M142.5 144.1h12.1M142.5 158.7h12.1M155 144.1h12.1M155 158.7h12.1"/>
<path d="M167.5 144.1h14.8M167.5 158.7h14.8"/>
</g>
<g fill="#00f">
<path d="M23.2 203.3h25.8v4.1h-25.8z"/>
<path d="M24.2 203.4h23.6v4h-23.6z"/>
<path d="M49.2 203.3h36.4v4.1h-36.4z"/>
<path d="M50.3 203.4h34.2v4h-34.2z"/>
<path d="M85.9 203.3h18.3v4.1h-18.3z"/>
<path d="M87 203.4h16.1v4h-16.1z"/>
<path d="M104.5 203.3h36.3v4.1h-36.3z"/>
<path d="M105.6 203.4h34.1v4h-34.1z"/>
<path d="M141.1 203.3h18.6v4.1h-18.6z"/>
<path d="M142.2 203.4h16.5v4h-16.5z"/>
</g>
<path d="M22.7 202.8h.2v.6h-.2zM22.7 202.8h.5v.2h-.5zM23.1 203.2h.1v.2h-.1zM23.1 203.2h.1v.1h-.1z" fill="#000"/>
<path d="M23.2 202.9h25.8M23.2 203.2h25.8" fill="none" stroke="#000" stroke-width=".21"/>
<path d="M23.2 203.3h25.8" fill="none" stroke="#00f" stroke-width=".21"/>
<path d="M49.2 203.3l.3 .1z" fill="#00f"/>
<path d="M49 203.3l.2 .1z" fill="#fff"/>
<path d="M49 202.8h.5v.2h-.5zM49 203.2h.5v.1h-.5z" fill="#000"/>
<path d="M49.5 202.9h36.1M49.5 203.2h36.1" fill="none" stroke="#000" stroke-width=".21"/>
<path d="M49.5 203.3h36.1" fill="none" stroke="#00f" stroke-width=".21"/>
<path d="M85.9 203.3l.2 .1z" fill="#00f"/>
<path d="M85.6 203.3l.3 .1z" fill="#fff"/>
<path d="M85.6 202.8h.5v.2h-.5zM85.6 203.2h.5v.1h-.5z" fill="#000"/>
<path d="M86.1 202.9h18.1M86.1 203.2h18.1" fill="none" stroke="#000" stroke-width=".21"/>
<path d="M86.1 203.3h18.1" fill="none" stroke="#00f" stroke-width=".21"/>
<path d="M104.5 203.3l.2 .1z" fill="#00f"/>
<path d="M104.2 203.3l.3 .1z" fill="#fff"/>
<path d="M104.2 202.8h.5v.2h-.5zM104.2 203.2h.5v.1h-.5z" fill="#000"/>
<path d="M104.7 202.9h36.1M104.7 203.2h36.1" fill="none" stroke="#000" stroke-width=".21"/>
<path d="M104.7 203.3h36.1" fill="none" stroke="#00f" stroke-width=".21"/>
<path d="M141.1 203.3l.2 .1z" fill="#00f"/>
<path d="M140.8 203.3l.3 .1z" fill="#fff"/>
<path d="M140.8 202.8h.5v.2h-.5zM140.8 203.2h.5v.1h-.5zM159.7 202.8h.5v.2h-.5zM159.7 203.2h.2v.2h-.2zM159.7 203.2h.2v.1h-.2zM160.1 202.8h.1v.6h-.1z" fill="#000"/>
<path d="M22.8 203.4v4M23.2 203.4v4M141.3 202.9h18.4M141.3 203.2h18.4" fill="none" stroke="#000" stroke-width=".21"/>
<path d="M141.3 203.3h18.4" fill="none" stroke="#00f" stroke-width=".21"/>
<g fill="#fff">
<path d="M49 203.4h.2v4h-.2z"/>
<path d="M85.6 203.4h.3v4h-.3z"/>
<path d="M104.2 203.4h.3v4h-.3z"/>
<path d="M140.8 203.4h.3v4h-.3z"/>
</g>
<path d="M23.2 207.5h25.8M49.4 207.5h36.2M159.8 203.4v4M160.1 203.4v4" fill="none" stroke="#000" stroke-width=".21"/>
<path d="M22.7 207.4h.2v.2h-.2zM23.1 207.4h.1v.2h-.1zM49 207.4h.1v.2h-.1zM49.1 207.4l.1 .2zM49.2 207.4h.2v.2h-.2z" fill="#000"/>
<path d="M85.6 207.4h.3v.2h-.3z" fill="#fff"/>
<path d="M85.9 207.5h18.3" fill="none" stroke="#000" stroke-width=".21"/>
<path d="M104.2 207.4h.3v.2h-.3z" fill="#fff"/>
<path d="M104.5 207.5h36.3" fill="none" stroke="#000" stroke-width=".21"/>
<path d="M140.8 207.4h.3v.2h-.3z" fill="#fff"/>
<g fill="none" stroke="#000" stroke-width=".21">
<path d="M22.8 207.6v4.7M22.8 212.4v4.8M23.2 207.6v4.7M23.2 212.4v4.8M23.2 212.3h25.8M23.2 217.6h25.8M23.2 217.3h25.8M49.2 212.3h36.4M49.5 217.6h36.1M49.5 217.3h36.1M85.9 212.3h18.3M86.1 217.6h18.1"/>
<path d="M86.1 217.3h18.1M104.5 212.3h36.3M104.7 217.6h36.1M104.7 217.3h36.1M141.1 207.5h18.6M141.1 212.3h18.6M141.3 217.6h18.4M141.3 217.3h18.4M159.8 207.6v4.7M159.8 212.4v4.8M160.1 207.6v4.7M160.1 212.4v4.8"/>
</g>
<g fill="#000">
<path d="M22.7 212.3h.2v.1h-.2zM22.7 217.2h.2v.5h-.2zM22.7 217.5h.5v.2h-.5zM23.1 212.3h.1v.1h-.1zM23.1 217.2h.1v.1h-.1zM49 212.3h.2v.1h-.2zM49 217.2h.5v.1h-.5zM49 217.5h.5v.2h-.5zM85.6 212.3h.3v.1h-.3zM85.6 217.2h.5v.1h-.5zM85.6 217.5h.5v.2h-.5zM104.2 212.3h.3v.1h-.3z"/>
<path d="M104.2 217.2h.5v.1h-.5zM104.2 217.5h.5v.2h-.5zM140.8 212.3h.3v.1h-.3zM140.8 217.2h.5v.1h-.5zM140.8 217.5h.5v.2h-.5zM159.7 207.4h.2v.2h-.2zM159.7 212.3h.2v.1h-.2zM159.7 217.5h.5v.2h-.5zM159.7 217.2h.2v.1h-.2zM160.1 207.4h.1v.2h-.1zM160.1 212.3h.1v.1h-.1zM160.1 217.2h.1v.5h-.1z"/>
</g>
<path d="M49.1 207.6v4.7M49.1 212.4v4.8M85.7 207.6v4.7M85.7 212.4v4.8M104.4 207.6v4.7M104.4 212.4v4.8M140.9 207.6v4.7M140.9 212.4v4.8" fill="none" stroke="#000" stroke-width=".25"/>
<path d="M40.6 229.1v7.9" fill="none" stroke="#00f" stroke-width=".75"/>
<path d="M38.9 236.6h3.3l-1.6 5z" fill="#00f"/>
<path d="M80.4 229.1v7.9" fill="none" stroke="#f00" stroke-width=".75"/>
<path d="M78.8 236.6h3.2l-1.6 5z" fill="#f00"/>
<path d="M123.4 235.8l-5.5 6.8" fill="none" stroke="#f00" stroke-width=".75"/>
<path d="M121.9 235l4.3-2.8-1.8 4.9z" fill="#f00"/>
<path d="M161.8 235.8l-5.5 6.8" fill="none" stroke="#00f" stroke-width=".75"/>
<path d="M160.2 235l4.4-2.8-1.8 4.9z" fill="#00f"/>
<path d="M100 221.7v42.9" fill="none" stroke="#000" stroke-width=".21"/>
<text font-size="8.5" x="162.5" y="20.4">US1881</text>
<g font-size="5">
<text x="126.8" y="26.8">Hall Latch – High Sensitivity</text>
<text x="22.2" y="47.6">6 General Electrical Specifications</text>
<text x="22.2" y="114.6">7 Magnetic Specifications</text>
<text x="22.2" y="192.7">8 Output Behaviour versus Magnetic Pole</text>
</g>
<g font-size="3.5">
<text x="22.2" y="56.2">DC Operating Parameters T</text>
<text x="68.7" y="56.2">= 25 C, V</text>
<text x="88.1" y="56.2">= 3.5V to 24V (unless otherwise specified)</text>
<text x="24.2" y="66">Supply Voltage</text>
<text x="68.5" y="66">V</text>
<text x="86" y="66">Operating</text>
<text x="134" y="66">3.5</text>
<text x="159.4" y="66">24</text>
<text x="178.8" y="66">V</text>
<text x="24.2" y="70.9">Supply Current</text>
<text x="68.5" y="70.9">I</text>
<text x="86" y="70.9">B &lt; B</text>
<text x="160.2" y="70.9">5</text>
<text x="177.6" y="70.9">mA</text>
<text x="24.2" y="75.7">Output Saturation Voltage</text>
<text x="68.5" y="75.7">V</text>
<text x="86" y="75.7">I</text>
<text x="91.5" y="75.7">= 20mA, B &gt; B</text>
<text x="159" y="75.7">0.5</text>
<text x="178.8" y="75.7">V</text>
<text x="24.2" y="80.6">Output Leakage Current</text>
<text x="68.5" y="80.6">I</text>
<text x="86" y="80.6">B &lt; B</text>
<text x="96.8" y="80.6">V</text>
<text x="103.5" y="80.6">= 24V</text>
<text x="146.5" y="80.6">0.3</text>
<text x="159.4" y="80.6">10</text>
<text x="177.8" y="80.8">µA</text>
<text x="24.2" y="85.5">Output Rise Time</text>
<text x="68.5" y="85.5">t</text>
<text x="86" y="85.6">R = 1kΩ, C = 20pF</text>
<text x="145.7" y="85.5">0.25</text>
<text x="178" y="85.6">µs</text>
<text x="24.2" y="90.3">Output Fall Time</text>
<text x="24.2" y="95.2">Maximum Switching Frequency</text>
<text x="68.5" y="95.2">F</text>
<text x="68.5" y="90.3">t</text>
<text x="86" y="90.5">R = 1kΩ, C = 20pF</text>
<text x="145.7" y="90.3">0.25</text>
<text x="146.9" y="95.2">10</text>
<text x="177" y="95.2">KHz</text>
<text x="178" y="90.5">µs</text>
<text x="24.2" y="100.1">Package Thermal Resistance</text>
<text x="68.5" y="100.1">R</text>
<text x="86" y="100.1">Single layer (1S) Jedec board</text>
<text x="146.1" y="100.1">301</text>
<text x="176.2" y="100.1">°C/W</text>
<text x="22.2" y="105">Table 3: Electrical specifications</text>
<text x="22.2" y="123.2">DC Operating Parameters V</text>
<text x="70.7" y="123.2">= 3.5V to 24V (unless otherwise specified)</text>
<text x="24.2" y="133">Operating Point</text>
<text x="24.2" y="137.9">Release Point</text>
<text x="68.5" y="133">B</text>
<text x="68.5" y="137.9">B</text>
<text x="86" y="137.8">E spec., T = 85°C</text>
<text x="133.5" y="137.9">-9.5</text>
<text x="134" y="133">0.5</text>
<text x="158.5" y="137.9">-0.5</text>
<text x="159" y="133">9.5</text>
<text x="172.8" y="133">mT</text>
<text x="172.8" y="137.9">mT</text>
<text x="24.2" y="142.8">Hysteresis</text>
<text x="68.5" y="142.8">B</text>
<text x="135.2" y="142.8">7</text>
<text x="159.4" y="142.8">12</text>
<text x="172.8" y="142.8">mT</text>
<text x="24.2" y="147.7">Operating Point</text>
<text x="68.5" y="147.7">B</text>
<text x="134" y="147.7">0.5</text>
<text x="159" y="147.7">9.5</text>
<text x="172.8" y="147.7">mT</text>
<text x="24.2" y="152.5">Release Point</text>
<text x="68.5" y="152.5">B</text>
<text x="86" y="152.4">K spec., T = 125°C</text>
<text x="133.5" y="152.5">-9.5</text>
<text x="158.5" y="152.5">-0.5</text>
<text x="172.8" y="152.5">mT</text>
<text x="24.2" y="157.4">Hysteresis</text>
<text x="68.5" y="157.4">B</text>
<text x="135.2" y="157.4">7</text>
<text x="159.4" y="157.4">12</text>
<text x="172.8" y="157.4">mT</text>
<text x="24.2" y="162.3">Operating Point</text>
<text x="24.2" y="167.1">Release Point</text>
<text x="68.5" y="162.3">B</text>
<text x="68.5" y="167.1">B</text>
<text x="86" y="167">L spec., T = 150°C</text>
<text x="133.5" y="167.1">-9.5</text>
<text x="134" y="162.3">0.5</text>
<text x="158.5" y="167.1">-0.5</text>
<text x="159" y="162.3">9.5</text>
<text x="172.8" y="162.3">mT</text>
<text x="172.8" y="167.1">mT</text>
<text x="24.2" y="172">Hysteresis</text>
<text x="68.5" y="172">B</text>
<text x="135.2" y="172">6</text>
<text x="158.2" y="172">12.5</text>
<text x="172.8" y="172">mT</text>
<text x="22.2" y="176.9">Table 4: Magnetic specifications</text>
<text x="22.2" y="183">Note 1: For typical values, please refer to the performance graphs in section 11</text>
<text x="22.2" y="201.3">DC Operating Parameters T</text>
<text x="68.7" y="201.3">= -40 C to 150 C, V</text>
<text x="103.8" y="201.3">= 3.5V to 24V (unless otherwise specified)</text>
<text x="24.2" y="211.1">South pole</text>
<text x="24.2" y="215.9">North pole</text>
<text x="50.3" y="211.1">B &lt; B</text>
<text x="50.3" y="215.9">B &gt; B</text>
<text x="92" y="211.1">High</text>
<text x="92.4" y="215.9">Low</text>
<text x="105.6" y="211.1">B &gt; B</text>
<text x="105.6" y="215.9">B &lt; B</text>
<text x="147.4" y="215.9">High</text>
<text x="147.8" y="211.1">Low</text>
<text x="22.2" y="220.9">Table 5: Output behaviour versus magnetic pole</text>
<text x="32.1" y="259.8">OUT = high</text>
<text x="50.3" y="263.8">SE package</text>
<text x="66.9" y="259.8">OUT = low (V</text>
<text x="93.9" y="259.8">)</text>
<text x="110.2" y="258.3">OUT = high</text>
<text x="128.3" y="263.8">UA package</text>
<text x="143.5" y="258.3">OUT = low (V</text>
<text x="170.4" y="258.3">)</text>
<text x="22.2" y="279.7">3901001881</text>
<text x="97.2" y="279.7">Page 4 of 12</text>
<text x="171.4" y="279.7">Data Sheet</text>
<text x="22.2" y="283.7">Rev 015</text>
<text x="171.4" y="283.7">Jan/06</text>
</g>
<g font-size="3.5" fill="#fff">
<text x="24.2" y="61.5">Parameter</text>
<text x="68.5" y="61.5">Symbol</text>
<text x="86" y="61.5">Test Conditions</text>
<text x="133.2" y="61.5">Min</text>
<text x="145.6" y="61.5">Typ</text>
<text x="157.7" y="61.5">Max</text>
<text x="175.7" y="61.5">Units</text>
<text x="24.2" y="128.6">Parameter</text>
<text x="68.5" y="128.6">Symbol</text>
<text x="86" y="128.6">Test Conditions</text>
<text x="133.2" y="128.6">Min</text>
<text x="145.6" y="128.6">Typ</text>
<text x="157.7" y="128.6">Max</text>
<text x="170.9" y="128.6">Units</text>
<text x="24.2" y="206.6">Parameter</text>
<text x="50.3" y="206.6">Test Conditions (SE)</text>
<text x="87.2" y="206.6">OUT (SE)</text>
<text x="105.6" y="206.6">Test Conditions (UA)</text>
<text x="142.6" y="206.6">OUT (UA)</text>
</g>
<g font-size="3.5" fill="#00f">
<text x="31.7" y="227.7">South pole</text>
<text x="142.3" y="246.2">South pole</text>
</g>
<g font-size="3.5" fill="#f00">
<text x="71.9" y="227.7">North pole</text>
<text x="104.1" y="246.2">North pole</text>
</g>
<g font-size="2.3">
<text x="66.2" y="56.8">A</text>
<text x="75.6" y="54.4">o</text>
<text x="83.7" y="56.8">DD</text>
<text x="69.3" y="71">DD</text>
<text x="70.4" y="66.2">DD</text>
<text x="93.1" y="71">RP</text>
<text x="70.4" y="75.9">DSon</text>
<text x="86.8" y="75.9">OUT</text>
<text x="110.4" y="75.9">OP</text>
<text x="69.3" y="80.8">OFF</text>
<text x="93.1" y="80.8">RP,</text>
<text x="98.7" y="80.8">OUT</text>
<text x="69.3" y="85.6">r</text>
<text x="88.1" y="85.8">L</text>
<text x="101.9" y="85.8">L</text>
<text x="69.3" y="90.5">f</text>
<text x="70.3" y="95.4">SW</text>
<text x="88.1" y="90.7">L</text>
<text x="101.9" y="90.7">L</text>
<text x="70.6" y="100.2">TH</text>
<text x="66.3" y="123.8">DD</text>
<text x="70.4" y="133.2">OP</text>
<text x="99" y="138">A</text>
<text x="70.4" y="138.1">RP</text>
<text x="70.4" y="143">HYST</text>
<text x="70.4" y="147.9">OP</text>
<text x="70.4" y="152.7">RP</text>
<text x="99" y="152.6">A</text>
<text x="70.4" y="157.6">HYST</text>
<text x="70.4" y="162.5">OP</text>
<text x="70.4" y="167.3">RP</text>
<text x="98.7" y="167.2">A</text>
<text x="70.4" y="172.2">HYST</text>
<text x="66.2" y="201.8">A</text>
<text x="76.8" y="199.5">o</text>
<text x="91.4" y="199.5">o</text>
<text x="99.5" y="201.8">DD</text>
<text x="57.4" y="211.2">RP</text>
<text x="112.7" y="211.2">OP</text>
<text x="57.5" y="216.1">OP</text>
<text x="112.7" y="216.1">RP</text>
<text x="88.1" y="260.3">DSon</text>
<text x="164.7" y="258.8">DSon</text>
</g>
</svg>
